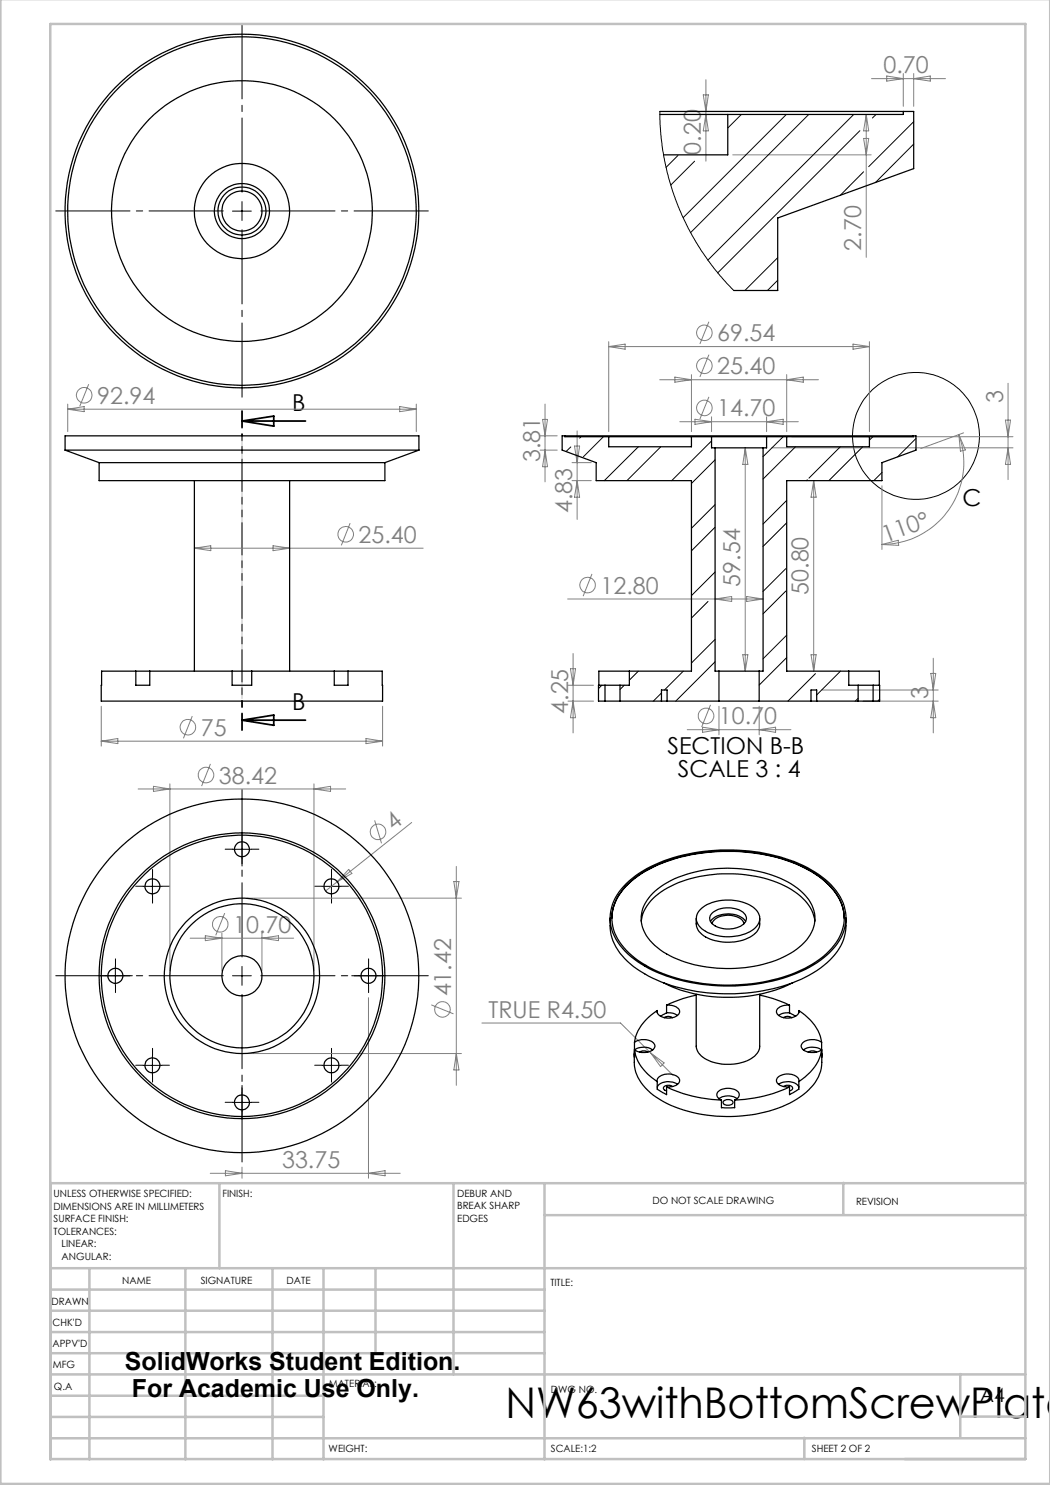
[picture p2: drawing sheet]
<svg xmlns="http://www.w3.org/2000/svg" width="210mm" height="297mm" viewBox="0 0 210 297" stroke-linecap="round" stroke-linejoin="round" font-family="sans-serif">
<g fill="none" stroke="#808080" stroke-width=".2">
<path d="M140.7 19h1l-.5 3.3zM141.2 15.9v16.3M174.3 15.7h14.8M177.3 15.2l3.4 .5-3.4 .5zM180.7 14.7v6.6M182.7 14.7v6.6M182.7 15.7l3.4-.5v1zM140.2 22.3h39.4M140.2 22.9h4.3M141.2 22.9l.5 3.3h-1zM146.5 31h27.7M172.7 27.7h1l-.5 3.3z"/>
<path d="M173.2 22.9l.5 3.3h-1zM173.2 22.9v28.6M17.7 76.8l-1.8 4.5M121.7 68.3v18M121.7 69.3h52.2M121.7 69.3l3.3-.5v1zM131.9 75.9h31.8M135 75.4l3.3 .5-3.3 .5zM138.3 74.9v11.4M141.8 79.4l-1.8 4.4M141.8 70.9l-1.8 4.5M141.8 64.3l-1.8 4.5"/>
<path d="M157.3 74.9v11.4M157.3 75.9l3.4-.5v1zM170.6 68.8l3.3 .5-3.3 .5zM173.9 68.3v18M201.6 76.7v19.2M13.5 80.8v5.5M13.5 81.8h69.8M13.5 81.8l3.3-.5v1zM79.9 81.3l3.4 .5-3.4 .5zM83.3 80.8v5.5M108 87.2h3.4M108 90h3.4"/>
<path d="M108.5 83.9h1l-.5 3.3zM109 80.8v15.6M109 90l.5 3.3h-1zM114.4 92.5h3.9M114.4 96.1h3.9M114.9 89.2h1l-.5 3.3zM115.4 96.1l.5 3.3h-1zM115.4 86.2v17.7M136 84.3h23.7M139 83.9l3.3 .4-3.3 .6zM142.3 83.4v2.9M149 89.6v44.6"/>
<path d="M149 89.6l.6 3.3h-1zM153.3 83.4v2.9M153.3 84.3l3.3-.4v1zM154.3 89.6h48.3M158.3 87.3h44.3M162.7 96.1v38.1M162.7 96.1l.5 3.3h-1zM176.4 97.2v12.7M191.8 86.9a16.4 16.4 0 0 1-15.4 22M191.8 86.9l1.3 3.1-1 .2zM192.7 86.6l-8.5 3.1M201.1 84h1l-.5 3.3z"/>
<path d="M201.6 89.6l.5 3.3h-1zM38.9 109.6h45.7M38.9 109.6l3.3-.5v1zM54.6 109.1l3.3 .5-3.3 .5zM70 104.6l-1.7 4.5M113.5 119.8h39.1M118.4 114.8l-1.8 4.4M143 119.8l3.3-.5v1zM149.3 119.3l3.3 .5-3.3 .5zM176.4 108.9l3.2-.8 .1 1zM113.6 137.1h5.1M114.1 133.7h1l-.5 3.4z"/>
<path d="M114.6 130.7v15.9M148.6 130.9h1l-.6 3.3zM162.2 130.9h1l-.5 3.3zM164.4 138h23.2M186.2 134.7h.9l-.4 3.3zM186.7 131.7v14.9M20.2 141.2v8M20.2 148.2h56.3M20.2 148.2l3.4-.5v1zM27.6 157.8h41.5M30.7 157.3l3.3 .5-3.3 .5zM34 156.8v37.4"/>
<path d="M38.5 143.2l-1.8 4.5M42.1 152.8l-1.8 4.4M62.8 156.8v37.4M62.8 157.8l3.3-.5v1zM73.2 147.7l3.3 .5-3.3 .5zM76.5 141.2v8M113.6 140.2h5.1M114.6 140.2l.5 3.3h-1zM137.4 145.9h20.8M140.5 145.4l3.3 .5-3.3 .6zM142.1 141l-1.8 4.4M143.8 141.2v5.8"/>
<path d="M151.8 141.2v5.8M151.8 145.9l3.3-.5v1.1zM172.6 140.2h15M186.7 140.2l.4 3.3h-.9zM49.4 179.6h42.9M67.5 176.4l-2.4 1.8M69.7 173.9l.7 .8-2.9 1.7zM74.9 164.1l1.4 4.6M82.3 164.5l-14.8 11.9M90.8 176.3h1l-.5 3.3zM91.3 173.3v43.8M38 187.6h20.7"/>
<path d="M41.1 187.1l3.3 .5-3.3 .5zM44.4 186.7v7.5M44.9 182.6l-1.8 4.5M52.4 186.7v7.5M52.4 187.6l3.3-.5v1zM73.7 199.5v36.2M49.4 210.7h42.9M86.3 201l4.4 1.8M91.3 210.7l.5 3.3h-1zM96.4 204.6h27.7l10.5 10.5M130.1 210.6l2.7 2-.7 .7zM42.1 234.7h37.9"/>
<path d="M45.1 234.1l3.3 .6-3.3 .5zM48.4 233.4v2.3M73.7 234.7l3.3-.6v1.1z"/>
<circle cx="16.9" cy="79" r="1.55"/>
<circle cx="140.9" cy="66.6" r="1.55"/>
<circle cx="140.9" cy="73.2" r="1.55"/>
<circle cx="140.9" cy="81.6" r="1.55"/>
<circle cx="69.1" cy="106.9" r="1.56"/>
<circle cx="117.5" cy="117" r="1.56"/>
<circle cx="37.6" cy="145.4" r="1.55"/>
<circle cx="41.2" cy="155" r="1.55"/>
<circle cx="141.2" cy="143.2" r="1.55"/>
<circle cx="75.6" cy="166.4" r="1.55"/>
<circle cx="44.1" cy="184.9" r="1.56"/>
<circle cx="88.5" cy="201.9" r="1.56"/>
</g>
<g fill="none" stroke="#000" stroke-width=".2">
<path d="M132 22.3l.2 5.2 .7 4.7 1.6 6 1.4 3.7 1.8 3.9 2.7 4.5 3.6 4.8 2.8 3M135.6 31.1l-2.4 2.4M138.9 32.2l-4.7 4.8M148.3 22.9l-2.7 2.7M157.3 22.9l-20.7 20.6M161.7 22.9l-23.6 23.6M170.7 22.9l-29.1 29.1M172 26.1l-28.5 28.5M172.7 34.4l-4.7 4.7M175.2 22.9l-.7 .7M182.7 24.3l-9 9M182.7 28.8l-7.6 7.7"/>
<path d="M46.5 42.2h3.8M48.4 40.3v3.8M155.5 51.5l-6.5 6.6M155.5 56.1l-2 2M114.2 89.4l-1 .9M116.2 87.3l-.3 .3M120.7 87.3l-4 4.1M127.7 89.4l-6.8 6.7M132.2 89.4l-6.8 6.7M142.3 88.2l-8 7.9M143 92l-4.7 4.7M156.6 87.3l-4 4"/>
<path d="M159.1 89.4l-6.5 6.4M161.5 96l-.2 .1M168.1 89.4l-6.3 6.2M172.5 89.4l-6.7 6.7M174.6 87.3l-.7 .7M176.4 94.5l-1.6 1.6M183.2 87.7l-3.7 3.7M143 100.9l-4.7 4.8M143 114.4l-4.7 4.7M143 105.4l-4.7 4.8M157.2 113.7l-4.6 4.6M157.2 118.2l-4.6 4.6"/>
<path d="M157.3 100.1l-4.7 4.7M157.3 104.6l-4.7 4.7M120.4 137.1l-.7 .6M124.8 137.1l-.8 .8M127.7 134.2l-1.8 1.8M132.3 138.6l-1.6 1.6M136.7 134.2l-3.8 3.8M141.6 120.3l-3.3 3.3M143 127.9l-4.7 4.7M143 132.4l-7.9 7.8M157.3 127l-4.7 4.8M157.3 131.5l-5.5 5.5"/>
<path d="M163.1 134.7l-5.5 5.5M168.1 134.2l-4.8 4.8M171.6 139.7l-.5 .5M175.9 139.8l-.4 .4M162.2 140.1l-.1 .1M28.6 177.3h3.7M30.5 175.4v3.7M46.5 169.9h3.8M48.4 168v3.7M64.4 177.3h3.8M66.3 175.4v3.7M21.2 195.2h3.7"/>
<path d="M23.1 193.3v3.8M46.5 195.2h3.8M48.4 193.3v3.8M71.8 195.2h3.8M73.7 193.3v3.8M28.6 213.1h3.7M30.5 211.2v3.7M48.4 218.6v3.8M64.4 213.1h3.8M66.3 211.2v3.7M46.5 220.5h3.8"/>
<circle cx="183.2" cy="87.2" r="12.7"/>
</g>
<path d="M48.4 38.4v-33.5M44.7 42.2h-33.5M48.4 45.9v33.5M52.2 42.2h33.5M44.7 195.1h-33.5M48.4 191.4v-33.5M48.4 198.9v33.5M52.2 195.1h33.5" fill="none" stroke="#000" stroke-width=".2" stroke-dasharray="15.2 1.3 1.3 1.3" stroke-dashoffset=".4"/>
<g fill="none" stroke="#000" stroke-width=".2" stroke-dasharray="15.2 1.3 1.3 1.3">
<path d="M28.6 177.3h-1.5M30.5 175.4v-1.5M30.5 179.1v1.5M32.4 177.3h1.5M46.5 169.8h-1.5M48.4 168v-1.5M48.4 171.7v1.5M50.3 169.8h1.5M64.4 177.3h-1.5M66.3 175.4v-1.5M66.3 179.1v1.5M68.2 177.3h1.5"/>
<path d="M21.2 195.1h-1.5M23.1 193.3v-1.5M23.1 197v1.5M25 195.1h1.5M71.8 195.1h-1.5M73.7 193.3v-1.5M73.7 197v1.5M75.6 195.1h1.5M28.6 213h-1.5M30.5 211.2v-1.5M30.5 214.9v1.5M32.4 213h1.5"/>
<path d="M48.4 218.6v-1.5M64.4 213h-1.5M66.3 211.2v-1.5M66.3 214.9v1.5M68.2 213h1.5M46.5 220.5h-1.5M48.4 222.3v1.5M50.3 220.5h1.5"/>
</g>
<path d="M48.4 84.2h12.7M48.4 84.2l6.4-1v2zM48.4 144l6.4-1v2.1zM48.4 144h12.7" fill="none" stroke="#000" stroke-width=".35"/>
<path d="M48.4 82.2v63.8" fill="none" stroke="#000" stroke-width=".35" stroke-dasharray="6.3 1.3 1.3 1.3 1.3 1.3" stroke-dashoffset="3"/>
<path d="M48.4 87.2v52.5" fill="none" stroke="#c0c0c0" stroke-width=".2"/>
<g fill="none" stroke="#c0c0c0" stroke-width=".5">
<path d="M.1 -.1v296.9h209.9v-296.9M10.1 4.8h195v287h-195zM43.9 236.6v17M90.7 236.6v38.3M108.9 236.6v55.3M168.7 236.6v6.3M205.1 236.6h-195v55.3M10.1 253.6h195M10.1 257.9h98.8M17.9 253.6v38.3M37.1 253.6v38.3M54.5 253.6v38.3"/>
<path d="M64.7 253.6v38.3M75.1 253.6v17M108.9 243h96.2M10.1 270.6h98.8M10.1 266.4h98.8M10.1 262.1h98.8M10.1 279.1h54.6M10.1 274.9h195M192.1 274.8v12.7M10.1 287.7h195M10.1 283.4h54.6M160.9 287.5v4.3"/>
<path d="M192.1 283.3h13"/>
</g>
<g fill="none" stroke="#000" stroke-width=".25">
<path d="M132 22.3h48.7M132 22.9h13.6M145.6 22.9v8.1h-12.9M180.7 22.3h2v11.4l-27.2 9.9v14.5h-8.7M180.7 22.3v.6h-35.1M13 90h70.8M13 90v-2.8h70.8v2.8M13 90l6.8 2.5M19.8 92.5h57.2M19.8 92.5v3.6h57.2v-3.6M38.9 96.1v38.1M57.9 96.1v38.1"/>
<path d="M83.8 90l-6.8 2.5M113 87.2h69.7M113 87.2h-.6v2.8l6.8 2.5v3.6h19.1v38.1h-12.4M113 87.2v.1h8.7M121.7 87.3h16.6M121.7 87.3v2.1h16.6v-2.1M138.3 87.3h4M142.3 87.3h11M142.3 87.3v2.3h.7M143 89.6h9.6M143 89.6v44.6h.8M152.6 89.6v44.6h-.8"/>
<path d="M153.3 87.3v2.3h-.7M153.3 87.3h4M157.3 87.3h16.6M157.3 87.3v2.1h16.6v-2.1M182.7 87.2h.5v2.8l-6.8 2.5v3.6h-19.1v38.1h12.5M182.7 87.2v.1h-8.8M27.2 134.2h-6.9l-.1 6h56.3l-.1-6h-6.8M27.2 134.2v2.9h2.8v-2.9M27.2 134.2h2.8M30 134.2h16.4M46.4 134.2v2.9h3.9v-2.9M46.4 134.2h3.9"/>
<path d="M50.3 134.2h16.6M66.9 134.2v2.9h2.7v-2.9M66.9 134.2h2.7M121 137.1h3M121 137.1h-1.3v3.1h1.3M121 137.1v3.1M124 137.1v3.1M125.9 134.2h-6.1v2.9M125.9 134.2v2.9h-1.9M143.8 134.2h8M143.8 134.2v6M151.8 134.2v6"/>
<path d="M169.8 134.2h6.1v2.9M169.8 134.2v2.9h1.8M171.6 137.1h3M171.6 137.1v3.1M174.6 137.1h1.3v3.1h-1.3M174.6 137.1v3.1M121 140.2h3M124 140.2h8.3M132.3 140.2h1.1M132.3 140.2v-2.2h1.1v2.2M133.4 140.2h10.4M143.8 140.2h8"/>
<path d="M151.8 140.2h10.4M162.2 140.2h1.1M162.2 140.2v-2.2h1.1v2.2M163.3 140.2h8.3M171.6 140.2h3M125.1 177.3a26.1 26.1 0 0 1 16.3-6.9 35.1 35.1 0 0 1 21 3.9 12.4 12.4 0 0 1 6.3 7.9 9.3 9.3 0 0 1-3.4 8.5 27.1 27.1 0 0 1-14.9 6 36.7 36.7 0 0 1-20.4-3.2 14 14 0 0 1-7.3-7.6 8.8 8.8 0 0 1 2.4-8.6zM125.2 176.7a26.4 26.4 0 0 1 14.7-6.3 37.2 37.2 0 0 1 21.6 3.1 14.1 14.1 0 0 1 7.3 7.7 9.2 9.2 0 0 1-3.4 9.8 28.9 28.9 0 0 1-16.2 6.1 35.6 35.6 0 0 1-20.3-3.9 13.1 13.1 0 0 1-6.7-7.9 9.2 9.2 0 0 1 3-8.6zM130.6 178.6a18.8 18.8 0 0 1 10.2-4.6 26.2 26.2 0 0 1 18.1 3.2 8 8 0 0 1 4.1 6.6 8.7 8.7 0 0 1-4.9 6.9 27.2 27.2 0 0 1-20.2 2 14.6 14.6 0 0 1-8.6-5.6 6.5 6.5 0 0 1 1.3-8.5zM122 183.6a10.5 10.5 0 0 0 4.8 9.8 31.9 31.9 0 0 0 19.1 5.4 32.1 32.1 0 0 0 18.2-5.2 10.8 10.8 0 0 0 5.1-8.4v-1.6M122.4 183.7a10.1 10.1 0 0 1 4.5-7.9 31 31 0 0 1 18.8-5.5 31.6 31.6 0 0 1 18.2 5.1 10.7 10.7 0 0 1 4.9 8.3M128.2 184.2a9.2 9.2 0 0 1 5.3-6.6 27.5 27.5 0 0 1 24.1-.1 9.4 9.4 0 0 1 5.4 6.7M132.6 196.5a30.2 30.2 0 0 0 26 0"/>
<path d="M139.2 183.7a3.6 3.6 0 0 0 2.8 4.1 9.3 9.3 0 0 0 9.1-1.1l.6-1a3.4 3.4 0 0 0 .2-2M139.2 198.9v10.3a3.9 3.9 0 0 0 3 3.1 9.7 9.7 0 0 0 8.7-1.1l.8-.9 .2-1v-10.4M139.2 199l-2.6 .7-3.3 1.3M140.3 181.7a9.3 9.3 0 0 1 10.7 0 2.54 2.54 0 0 1-.6 4.4 9.5 9.5 0 0 1-10-.3 2.5 2.5 0 0 1-.1-4.1zM142.1 184.3a4.8 4.8 0 0 1 5.2-1.3l1.3 .7 .5 .6M142.4 182.6a5.2 5.2 0 0 1 6.6 .3 1.62 1.62 0 0 1-.9 2.3 5.3 5.3 0 0 1-5.8-.6 1.33 1.33 0 0 1 .1-2zM142.4 184.7a2.6 2.6 0 0 1 2.7-1.6 3.5 3.5 0 0 1 3.6 1.4l.1 .2M151.9 199l2.7 .7 3.3 1.3M126.9 210.7v1.8a8.8 8.8 0 0 0 4.4 7 27.7 27.7 0 0 0 18.8 3.5 20.4 20.4 0 0 0 12.1-5.5 7.6 7.6 0 0 0 2.2-5v-1.8M126.9 208.5v3v-1.5M126.9 210a9.3 9.3 0 0 0 4.5 6.3M126.9 208.5a3.1 3.1 0 0 1 4 .4 1.26 1.26 0 0 1-1.3 1.5 3.3 3.3 0 0 1-2.7-.4"/>
<path d="M126.9 210a3.4 3.4 0 0 1 3.7 0M127.9 210.4a1.51 1.51 0 0 1 1.7 0M131.4 202.1a9.3 9.3 0 0 0-4.5 6.4M131.4 216.3v1.5l1.9 1.1v-1.5M131.4 216.3a1.58 1.58 0 0 1 1.8-1.5 2.51 2.51 0 0 1 2.7 1.2 1.7 1.7 0 0 1-1.9 1.4h-.7M131.4 202.1v.4M132.9 203.5a1.35 1.35 0 0 1 1.6 0M133.3 202.6l-1.2 .6M133.3 217.4a27.5 27.5 0 0 0 11 2.6M133.3 201a2.36 2.36 0 0 1 2.6 1.2 1.8 1.8 0 0 1-2 1.4 2.21 2.21 0 0 1-2.5-1.3v-.2M133.3 202.6a3 3 0 0 1 2.2 .5M133.3 201v1.6"/>
<path d="M134.5 217.3a1.17 1.17 0 0 0-1.8 .4l.3 .3 .3 .2M135.5 216.8a3.1 3.1 0 0 0-4 .5l-.1 .1M143.8 219.7a3.4 3.4 0 0 1 3.6 0M155.7 216.8a3.1 3.1 0 0 1 4 .5l.1 .1M156.7 217.3a1.06 1.06 0 0 1 1.8 .5l-.6 .4M156.7 203.5a1.36 1.36 0 0 1 1.7 0M157.9 217.4a27.5 27.5 0 0 1-11 2.6M157.9 202.6l1.2 .6M157.9 201a2.36 2.36 0 0 0-2.6 1.2 1.79 1.79 0 0 0 2 1.4 2.36 2.36 0 0 0 2.5-1.1v-.4M157.9 202.6a3 3 0 0 0-2.2 .5M157.9 201v1.6M159.8 216.3v1.5l-1.9 1.1v-1.5"/>
<path d="M159.8 202.1a9.3 9.3 0 0 1 4.5 6.4M159.8 216.3a1.58 1.58 0 0 0-1.8-1.5 2.51 2.51 0 0 0-2.7 1.2 1.7 1.7 0 0 0 1.9 1.4h.7M159.8 202.1v.4M160.7 210a3.4 3.4 0 0 1 3.6 0M161.6 210.4a1.51 1.51 0 0 1 1.7 0M164.3 210a9.3 9.3 0 0 1-4.5 6.3M164.3 208.5v3v-1.5M164.3 208.5a3.1 3.1 0 0 0-4 .4 1.25 1.25 0 0 0 1.2 1.5 3.3 3.3 0 0 0 2.8-.4M144.3 220v1.5l.7 .1 1.9-.1v-1.5M144.3 220a1.1 1.1 0 0 1-.9-1.2 1.1 1.1 0 0 1 1.1-1 3 3 0 0 1 3.3 .8 1.08 1.08 0 0 1-.9 1.4M144.7 220.3a1.21 1.21 0 0 1 1.9 .2 1.23 1.23 0 0 1-2 .1z"/>
<circle cx="48.4" cy="42.2" r="26.1"/>
<circle cx="48.4" cy="42.2" r="4.8"/>
<circle cx="48.4" cy="42.2" r="9.5"/>
<circle cx="48.4" cy="42.2" r="4"/>
<circle cx="48.4" cy="42.2" r="35.4"/>
<circle cx="48.4" cy="42.2" r="34.9"/>
<circle cx="48.4" cy="42.2" r="5.5"/>
<circle cx="30.5" cy="177.3" r="1.51"/>
<circle cx="48.4" cy="169.9" r="1.48"/>
<circle cx="66.3" cy="177.3" r="1.51"/>
<circle cx="23.1" cy="195.2" r="1.51"/>
<circle cx="48.4" cy="195.2" r="14.4"/>
<circle cx="48.4" cy="195.2" r="35.4"/>
<circle cx="48.4" cy="195.2" r="4"/>
<circle cx="48.4" cy="195.2" r="28.6"/>
<circle cx="48.4" cy="195.2" r="28.1"/>
<circle cx="48.4" cy="195.2" r="15.5"/>
<circle cx="73.7" cy="195.2" r="1.51"/>
<circle cx="30.5" cy="213" r="1.51"/>
<circle cx="66.3" cy="213" r="1.51"/>
<circle cx="48.4" cy="220.5" r="1.48"/>
</g>
<text font-size="8.5" x="101.1" y="283.5">NW63withBottomScrewPlate</text>
<g font-size="5">
<text x="25" y="274">SolidWorks Student Edition.</text>
<text x="26.4" y="279.5">For Academic Use Only.</text>
</g>
<g font-size="4.7" fill="#808080">
<text x="176.7" y="14.7">0.70</text>
<text x="140.2" y="30.9" transform="rotate(-90 140.2 30.9)">0.20</text>
<text x="172.2" y="50.2" transform="rotate(-90 172.2 50.2)">2.70</text>
<text x="143.5" y="68.3">69.54</text>
<text x="143.5" y="74.8">25.40</text>
<text x="19.4" y="80.7">92.94</text>
<text x="143.5" y="83.3">14.70</text>
<text x="200.6" y="80.5" transform="rotate(-90 200.6 80.5)">3</text>
<text x="108" y="92.4" transform="rotate(-90 108 92.4)">3.81</text>
<text x="114.4" y="102.6" transform="rotate(-90 114.4 102.6)">4.83</text>
<text x="71.7" y="108.6">25.40</text>
<text x="177.1" y="108.6" transform="rotate(-20 177.1 108.6)">110°</text>
<text x="120.1" y="118.7">12.80</text>
<text x="148.1" y="117.3" transform="rotate(-90 148.1 117.3)">59.54</text>
<text x="161.7" y="119" transform="rotate(-90 161.7 119)">50.80</text>
<text x="113.6" y="142.8" transform="rotate(-90 113.6 142.8)">4.25</text>
<text x="185.7" y="139.9" transform="rotate(-90 185.7 139.9)">3</text>
<text x="40.2" y="147.1">75</text>
<text x="143.8" y="144.9">10.70</text>
<text x="43.8" y="156.7">38.42</text>
<text x="78.7" y="166.1" transform="rotate(-38 78.7 166.1)">4</text>
<text x="46.6" y="186.6">10.70</text>
<text x="90.2" y="199.3" transform="rotate(-90 90.2 199.3)">41.42</text>
<text x="97.7" y="203.6">TRUE R4.50</text>
<text x="56.4" y="233.6">33.75</text>
</g>
<g font-size="4.7">
<text x="58.5" y="82.2">B</text>
<text x="192.5" y="101.2">C</text>
<text x="58.5" y="142">B</text>
<text x="133.5" y="150.8">SECTION B-B</text>
<text x="135.6" y="155.3">SCALE 3 : 4</text>
</g>
<text font-size="3.9" x="196" y="280.4">A4</text>
<g font-size="2">
<text x="10.7" y="239.5">UNLESS OTHERWISE SPECIFIED:</text>
<text x="44.5" y="239.5">FINISH:</text>
<text x="91.4" y="239.4">DEBUR AND</text>
<text x="10.7" y="242">DIMENSIONS ARE IN MILLIMETERS</text>
<text x="10.7" y="244.5">SURFACE FINISH:</text>
<text x="91.4" y="241.9">BREAK SHARP</text>
<text x="91.4" y="244.4">EDGES</text>
<text x="130.5" y="240.8">DO NOT SCALE DRAWING</text>
<text x="171.2" y="241">REVISION</text>
<text x="10.7" y="247">TOLERANCES:</text>
<text x="12.3" y="249.5">LINEAR:</text>
<text x="12.3" y="252">ANGULAR:</text>
<text x="24.4" y="256.9">NAME</text>
<text x="40.1" y="256.8">SIGNATURE</text>
<text x="57.3" y="256.8">DATE</text>
<text x="110.1" y="257.1">TITLE:</text>
<text x="10.3" y="260.9">DRAWN</text>
<text x="10.5" y="269.3">APPV'D</text>
<text x="10.5" y="265.2">CHK'D</text>
<text x="10.6" y="273.6">MFG</text>
<text x="10.8" y="278">Q.A</text>
<text x="65.8" y="277.4">MATERIAL:</text>
<text x="110.2" y="278.5">DWG NO.</text>
<text x="65.7" y="290.4">WEIGHT:</text>
<text x="110.2" y="290.5">SCALE:1:2</text>
<text x="162.4" y="290.4">SHEET 2 OF 2</text>
</g>
</svg>
